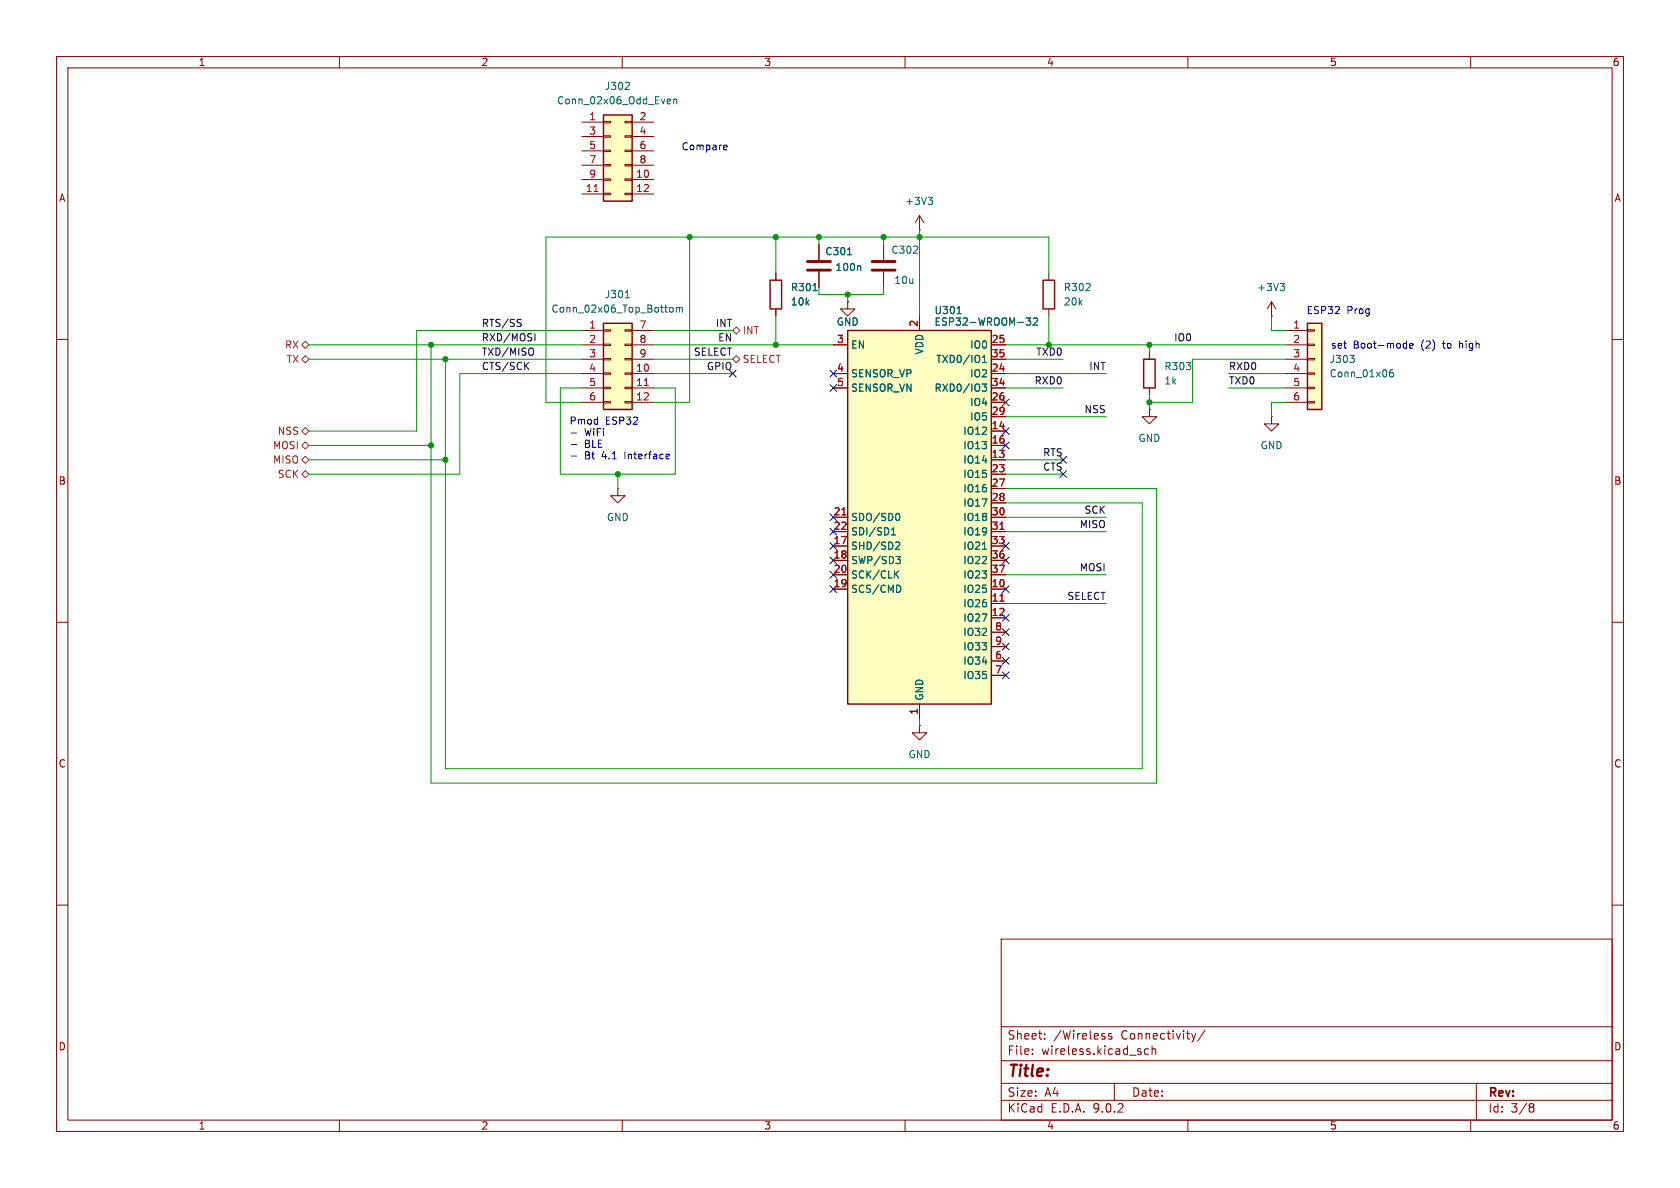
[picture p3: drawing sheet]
<svg xmlns="http://www.w3.org/2000/svg" width="297mm" height="210mm" viewBox="0 0 297 210" stroke-linecap="round" stroke-linejoin="round" font-family="sans-serif">
<g fill="none" stroke="#840000" stroke-width=".18">
<path d="M10 10h277v190h-277zM12 12h273v186h-273zM60 10v2M110 10v2M160 10v2M210 10v2M260 10v2M149.9 53.3v1.3h1.2l-1.2 1.3-1.3-1.3h1.3M149.9 53.3h.1M156.2 43.2v2.8M156.2 48v2.8M10 60h2"/>
<path d="M203.2 62.2v1.3M203.2 68.6v1.3M285 60h2M10 110h2M285 110h2M162.6 128.3v1.2h1.2l-1.2 1.3-1.3-1.3h1.3M162.6 128.3h.1M10 160h2M177 166h108v32h-108zM285 160h2M60 198v2M110 198v2"/>
<path d="M160 198v2M177 194.5h108M177 191.5h108M177 187.5h108M177 181.5h108M182.5 186.3v.1M182.5 185.5v.1M184.7 183.6v.1M184.7 182.8v.1M196.5 182.8l-.3-.1-.2 .2v.2l.5 .2v.3h-.5M197 191.5v3M203 185.5l-.4-.1-.3 .3v.4l.2 .2h.5"/>
<path d="M203.7 185.5l.2-.1 .3 .1 .1 .9M203.7 184.9v1.5M210 198v2M210.7 182.7l.3 1M211 183.7l-.1 .4M211.4 182.7l-.4 1M213 182.1l-1.3 2M260 198v2M261 191.5v6.5M270.6 195.1l.4 .1 .2 .2-.3 .3M270.6 195.7h.3M270.9 195.7l.2 .2 .1 .4-.2 .2-.4 .1"/>
</g>
<path d="M202.2 63.5h2v5.1h-2z" fill="none" stroke="#840000" stroke-width=".25"/>
<path d="M154.2 46.2h4M154.2 47.8h4" fill="none" stroke="#840000" stroke-width=".51"/>
<path d="M106.7 57.2h5.1v15.2h-5.1z" fill="#ffffc2"/>
<path d="M106.7 57.2h5.1v15.2h-5.1zM136.1 49.5h2.1v5.1h-2.1z" fill="none" stroke="#840000" stroke-width=".25"/>
<g fill="none" stroke="#840000" stroke-width=".18">
<path d="M102.9 58.4h3.8M106.7 58.3h1.2v.2h-1.2zM110.5 58.3h1.3v.2h-1.3zM111.8 58.4h3.8M137.2 48.3v1.2M137.2 54.6v1.3M102.9 61h3.8M102.9 63.5h3.8M102.9 66h3.8M102.9 68.6h3.8M102.9 71.1h3.8M106.7 60.8h1.2v.3h-1.2z"/>
<path d="M106.7 63.4h1.2v.2h-1.2zM106.7 65.9h1.2v.3h-1.2zM106.7 68.5h1.2v.2h-1.2zM106.7 71h1.2v.2h-1.2zM110.5 60.8h1.3v.3h-1.3zM110.5 63.4h1.3v.2h-1.3zM110.5 65.9h1.3v.3h-1.3zM110.5 68.5h1.3v.2h-1.3zM110.5 71h1.3v.2h-1.3zM111.8 61h3.8M111.8 63.5h3.8M111.8 66h3.8"/>
<path d="M111.8 68.6h3.8M111.8 71.1h3.8M224.8 73.7v1.2h1.3l-1.3 1.3-1.3-1.3h1.3M224.8 73.7h.1"/>
</g>
<path d="M113.9 68.2h.7" fill="none" stroke="#a90000" stroke-width=".18"/>
<path d="M110.6 52.6h.7M118.5 54.4l.3-.1 .2 .3-.1 .5h-.4M119.6 54.5l.3-.2 .2 .2M119.6 54.3v.9M120.1 54.5l.2-.2 .3 .1v.8M120.1 54.5v.7M143.7 51.4h.8" fill="none" stroke="#006464" stroke-width=".18"/>
<path d="M106.7 20.3h5.1v15.3h-5.1z" fill="#ffffc2"/>
<path d="M106.7 20.3h5.1v15.3h-5.1z" fill="none" stroke="#840000" stroke-width=".25"/>
<g fill="none" stroke="#840000" stroke-width=".18">
<path d="M102.9 21.6h3.8M102.9 24.1h3.8M102.9 26.7h3.8M102.9 29.2h3.8M102.9 31.8h3.8M102.9 34.3h3.8M106.7 21.5h1.2v.2h-1.2zM106.7 24h1.2v.3h-1.2zM106.7 26.5h1.2v.3h-1.2zM106.7 29.1h1.2v.2h-1.2zM106.7 31.6h1.2v.3h-1.2zM106.7 34.2h1.2v.2h-1.2z"/>
<path d="M110.5 21.5h1.3v.2h-1.3zM110.5 24h1.3v.3h-1.3zM110.5 26.5h1.3v.3h-1.3zM110.5 29.1h1.3v.2h-1.3zM110.5 31.6h1.3v.3h-1.3zM110.5 34.2h1.3v.2h-1.3zM111.8 21.6h3.8M111.8 24.1h3.8M111.8 26.7h3.8M111.8 29.2h3.8M111.8 31.8h3.8M111.8 34.3h3.8"/>
<path d="M203.2 72.4v1.3h1.3l-1.3 1.2-1.3-1.2h1.3M203.2 72.4h.1"/>
</g>
<path d="M105 33.9h.7" fill="none" stroke="#a90000" stroke-width=".18"/>
<path d="M111.2 14.6l.1 .2-.1 .3-.7 .7h.8M118.1 17.5l.4 .1 .1 .2-.6 .1M118.5 18.3l-.4 .1M119.1 17.6l.2-.1 .3 .1 .1 .8M119.1 17.5v.9" fill="none" stroke="#006464" stroke-width=".18"/>
<path d="M149.9 58.4h25.4v66.1h-25.4z" fill="#ffffc2"/>
<path d="M149.9 58.4h25.4v66.1h-25.4zM184.4 49.5h2v5.1h-2z" fill="none" stroke="#840000" stroke-width=".25"/>
<g fill="none" stroke="#840000" stroke-width=".18">
<path d="M162.6 38.1v2.5M162.6 38.1l.7 1.3M162.6 38.1l-.8 1.3M144.8 43.2v2.8M144.8 48v2.8M162.6 40.6h.1M162.6 55.9v2.5M185.4 48.3v1.2M185.4 54.6v1.3M224.8 55.9h.1M224.8 53.3l-.8 1.3M224.8 53.3l.8 1.3"/>
<path d="M224.8 53.3v2.6M147.3 61h2.6M147.3 66h2.6M147.3 68.6h2.6M175.3 61h2.5M175.3 66h2.5M175.3 68.6h2.5M175.3 63.5h2.5M175.3 71.1h2.5M175.3 73.7h2.5M175.3 76.2h2.5M175.3 78.7h2.5"/>
<path d="M109.2 86.4v1.2h1.3l-1.3 1.3-1.3-1.3h1.3M109.2 86.4h.1M147.3 91.4h2.6M147.3 94h2.6M147.3 96.5h2.6M147.3 99.1h2.6M175.3 91.4h2.5M175.3 94h2.5M175.3 96.5h2.5M175.3 99.1h2.5M175.3 81.3h2.5M175.3 83.8h2.5"/>
<path d="M175.3 86.4h2.5M175.3 88.9h2.5M147.3 101.6h2.6M147.3 104.1h2.6M175.3 101.6h2.5M175.3 104.1h2.5M175.3 106.7h2.5M175.3 109.2h2.5M175.3 111.8h2.5M175.3 114.3h2.5M175.3 116.8h2.5M175.3 119.4h2.5"/>
<path d="M162.6 124.5v2.5"/>
</g>
<g fill="none" stroke="#006464" stroke-width=".18">
<path d="M164.1 34.9h.8l-.5 .5M164.6 35.4l.3 .2v.3l-.3 .2M149.8 45h.8M152 47l.2 .2v.6M169.2 55.4h.7M181.4 56.2h.8l-.4 .5 .3 .1v.6l-.1 .1-.6-.1M182.7 56.3l.5-.1 .2 .4-.8 .9h.8M226.3 50.1h.8l-.4 .5M226.8 50.6l.3 .2v.3l-.3 .3M173.6 67.9h.8l-.4 .5 .3 .1v.5l-.1 .2-.5-.1M173.7 64.1h.7M173.7 63.2l.3-.4v1.3"/>
<path d="M157.6 94.6h.7M157.6 93.7l.4-.4v1.3M158.4 98.4h.8l-.4 .5 .3 .1 .1 .4-.3 .2h-.3M158.5 95.8l.4 .1 .2 .3-.8 .9h.8M158.6 90.7a.68 .68 0 0 1 .5 .7 .68 .68 0 0 1-.5 .6M173.7 97.1h.7M158.3 101.5l.6 .7M158.9 100.9l-.8 .7M159 103.5l.2 .5-.2 .7"/>
</g>
<path d="M148.8 91h.8M176.8 93.6h.7M176.8 106.3h.7" fill="none" stroke="#a90000" stroke-width=".18"/>
<path d="M142.7 46.2h4.1M142.7 47.8h4.1" fill="none" stroke="#840000" stroke-width=".51"/>
<path d="M231.1 57.2h2.6v15.2h-2.6z" fill="#ffffc2"/>
<path d="M231.1 57.2h2.6v15.2h-2.6z" fill="none" stroke="#840000" stroke-width=".25"/>
<g fill="none" stroke="#840000" stroke-width=".18">
<path d="M137.2 48.3v1.2M137.2 54.6v1.3M144.8 43.2v2.8M144.8 48v2.8M149.9 53.3h.1M162.6 55.9v2.5M227.3 58.4h3.8M231.1 58.3h1.3v.2h-1.3zM147.3 61h2.6M147.3 66h2.6M147.3 68.6h2.6M175.3 61h2.5"/>
<path d="M175.3 63.5h2.5M175.3 66h2.5M175.3 68.6h2.5M175.3 71.1h2.5M175.3 73.7h2.5M175.3 76.2h2.5M175.3 78.7h2.5M227.3 61h3.8M227.3 63.5h3.8M227.3 66h3.8M227.3 68.6h3.8M227.3 71.1h3.8"/>
<path d="M231.1 60.8h1.3v.3h-1.3zM231.1 63.4h1.3v.2h-1.3zM231.1 65.9h1.3v.3h-1.3zM231.1 68.5h1.3v.2h-1.3zM231.1 71h1.3v.2h-1.3zM147.3 91.4h2.6M147.3 94h2.6M147.3 96.5h2.6M147.3 99.1h2.6M175.3 91.4h2.5M175.3 94h2.5M175.3 96.5h2.5"/>
<path d="M175.3 99.1h2.5M175.3 81.3h2.5M175.3 83.8h2.5M175.3 86.4h2.5M175.3 88.9h2.5M147.3 101.6h2.6M147.3 104.1h2.6M175.3 101.6h2.5M175.3 104.1h2.5M175.3 106.7h2.5M175.3 109.2h2.5M175.3 111.8h2.5"/>
<path d="M175.3 114.3h2.5M175.3 116.8h2.5M175.3 119.4h2.5M162.6 124.5v2.5"/>
</g>
<g fill="none" stroke="#006464" stroke-width=".18">
<path d="M143.7 51.4h.8M149.8 45h.8M152 47l.2 .2v.6M169.2 55.4h.7M181.4 56.2h.8l-.4 .5 .3 .1v.6l-.1 .1-.6-.1M182.7 56.3l.5-.1 .2 .4-.8 .9h.8M173.6 67.9h.8l-.4 .5 .3 .1v.5l-.1 .2-.5-.1M173.7 64.1h.7M173.7 63.2l.3-.4v1.3M238.6 62.8h.8l-.4 .5M239.3 63.4l.1 .1-.1 .5M246.2 65.3l-.3 .1a.86 .86 0 0 0 0 1.2l.4-.1 .1-.4-.3-.3-.3 .1-.2 .2"/>
<path d="M157.6 94.6h.7M157.6 93.7l.4-.4v1.3M158.4 98.4h.8l-.4 .5 .3 .1 .1 .4-.3 .2h-.3M158.5 95.8l.4 .1 .2 .3-.8 .9h.8M158.6 90.7a.68 .68 0 0 1 .5 .7 .68 .68 0 0 1-.5 .6M173.7 97.1h.7M158.3 101.5l.6 .7M158.9 100.9l-.8 .7M159 103.5l.2 .5-.2 .7"/>
</g>
<path d="M129.5 58.4l.7-.6 .6 .6-.6 .7zM53.3 61l.7-.7 .6 .7-.6 .6zM53.3 76.2l.7-.6 .6 .6-.6 .6zM53.3 78.7l.7-.6 .6 .6-.6 .7zM54 62.9l.6 .6-.6 .6-.7-.6zM130.2 62.9l.6 .6-.6 .6-.7-.6zM53.3 81.3l.7-.7 .6 .7-.6 .6zM53.3 83.8l.7-.6 .6 .6-.6 .7z" fill="none" stroke="#725600" stroke-width=".18"/>
<path d="M91.9 57.1l.2 .3-.2 .3M92 56.4l.1 .1M94.6 59v1.3M92.9 64.6l.6 .7M93.5 64.1l-.8 .7M94.1 61.6a.9 .9 0 0 1 0 1.1" fill="none" stroke="#0f0f0f" stroke-width=".18"/>
<g fill="none" stroke="#009600" stroke-width=".18">
<path d="M102.9 58.4h-29.2v17.8h-19.1M115.6 58.4h13.9M121.9 41.9v29.2h-6.3M137.2 41.9v6.4M137.2 55.9v5.1M144.8 50.8v1.3h11.4v-1.3M144.8 41.9v1.3M149.9 52.1v1.2M156.2 41.9v1.3M162.6 40.6v15.3M185.4 48.3v-6.4h-88.9v29.2h6.4M185.4 55.9v5.1"/>
<path d="M224.8 55.9v2.5h2.5M54.6 78.7h21.6M54.6 63.5h48.3M54.6 61h48.3M76.2 61v77.4h128.3v-52h-26.7M78.7 63.5v72.4h123.2v-47h-24.1M102.9 66h-21.6v17.8h-26.7M102.9 68.6h-3.8v15.2h20.3v-15.2h-3.8M115.6 66h13.9M115.6 63.5h13.9M115.6 61h31.7M177.8 66h17.8"/>
<path d="M177.8 63.5h10.2M177.8 61h49.5M177.8 68.6h10.2M177.8 73.7h17.8M203.2 61v1.2M203.2 69.9v2.5M217.2 66h10.1M217.2 68.6h10.1M227.3 63.5h-16.5v7.6h-7.6M227.3 71.1h-2.5v2.6M54.6 81.3h24.1M109.2 83.8v2.6"/>
<path d="M177.8 83.8h10.2M177.8 81.3h10.2M177.8 91.4h17.8M177.8 94h17.8M177.8 101.6h17.8M177.8 106.7h17.8M162.6 127v1.3"/>
</g>
<g fill="none" stroke="#000084" stroke-width=".18">
<path d="M128.9 65.4l1.2 1.2M130.1 65.4l-1.2 1.2M146.7 68l1.2 1.2M146.7 65.4l1.2 1.2M147.9 68l-1.2 1.2M147.9 65.4l-1.2 1.2M177.2 70.5l1.2 1.2M177.2 78.1l1.2 1.2M177.2 75.6l1.2 1.2M178.4 70.5l-1.2 1.2M178.4 78.1l-1.2 1.2M178.4 75.6l-1.2 1.2"/>
<path d="M146.7 93.4l1.2 1.2M146.7 98.5l1.2 1.2M146.7 90.8l1.2 1.2M146.7 95.9l1.2 1.2M147.9 93.4l-1.2 1.2M147.9 98.5l-1.2 1.2M147.9 90.8l-1.2 1.2M147.9 95.9l-1.2 1.2M177.2 98.5l1.2 1.2M177.2 95.9l1.2 1.2M178.4 98.5l-1.2 1.2M178.4 95.9l-1.2 1.2"/>
<path d="M187.4 83.2l1.2 1.2M187.4 80.7l1.2 1.2M188.6 83.2l-1.2 1.2M188.6 80.7l-1.2 1.2M146.7 101l1.2 1.2M146.7 103.5l1.2 1.2M147.9 101l-1.2 1.2M147.9 103.5l-1.2 1.2M177.2 111.2l1.2 1.2M177.2 108.6l1.2 1.2M177.2 113.7l1.2 1.2M177.2 118.8l1.2 1.2"/>
<path d="M177.2 116.2l1.2 1.2M177.2 103.5l1.2 1.2M178.4 111.2l-1.2 1.2M178.4 108.6l-1.2 1.2M178.4 113.7l-1.2 1.2M178.4 118.8l-1.2 1.2M178.4 116.2l-1.2 1.2M178.4 103.5l-1.2 1.2"/>
</g>
<path d="M128.1 25.6l.4 .1v.2l-.6 .2M128.5 26.4l-.4 .1M101 76.5h1M101 78.6h1M248.3 60.7l.4 .1M248.7 60.3v1.2M248.7 61.5h-.4M249.2 61.1l.6-.1v-.2l-.4-.1-.2 .2 .1 .6h.5M101 80.6h1M117.9 80.3h.4v.3l-.6 .1M118.3 81.1h-.4" fill="none" stroke="#0000c2" stroke-width=".18"/>
<path d="M148.8 91h.8M176.8 93.6h.7M176.8 106.3h.7" fill="none" stroke="#a90000" stroke-width=".18"/>
<g fill="#009600" stroke="#009600" stroke-width=".18">
<circle cx="203.2" cy="71.1" r=".46"/>
<circle cx="203.2" cy="61" r=".46"/>
<circle cx="121.9" cy="41.9" r=".46"/>
<circle cx="137.2" cy="41.9" r=".46"/>
<circle cx="156.2" cy="41.9" r=".46"/>
<circle cx="149.9" cy="52.1" r=".46"/>
<circle cx="144.8" cy="41.9" r=".46"/>
<circle cx="162.6" cy="41.9" r=".46"/>
<circle cx="78.7" cy="81.3" r=".46"/>
<circle cx="109.2" cy="83.8" r=".46"/>
<circle cx="76.2" cy="78.7" r=".46"/>
<circle cx="76.2" cy="61" r=".46"/>
<circle cx="78.7" cy="63.5" r=".46"/>
<circle cx="185.4" cy="61" r=".46"/>
<circle cx="137.2" cy="61" r=".46"/>
</g>
<text font-size="2.8" fill="#840000" x="178" y="190.9">Title:</text>
<g font-size="2.1" fill="#840000">
<text x="178" y="184">Sheet:</text>
<text x="186.2" y="184">/Wireless</text>
<text x="198.2" y="184">Connectivity/</text>
<text x="178" y="186.7">File:</text>
<text x="184.1" y="186.7">wireless.kicad_sch</text>
<text x="178" y="196.9">KiCad</text>
<text x="178" y="194.1">Size:</text>
<text x="184.7" y="194.1">A4</text>
<text x="185.7" y="196.9">E.D.A.</text>
<text x="193.3" y="196.9">9.0.2</text>
<text x="200" y="194.1">Date:</text>
<text x="263" y="194.3">Rev:</text>
<text x="263" y="196.9">Id:</text>
<text x="267.1" y="196.9">3/8</text>
</g>
<g font-size="1.8" fill="#840000">
<text x="35" y="11.9">1</text>
<text x="85" y="11.9">2</text>
<text x="135" y="11.9">3</text>
<text x="185" y="11.9">4</text>
<text x="235" y="11.9">5</text>
<text x="285" y="11.9">6</text>
<text x="10.3" y="35.9">A</text>
<text x="285.3" y="35.9">A</text>
<text x="10.3" y="85.9">B</text>
<text x="285.3" y="85.9">B</text>
<text x="10.3" y="135.9">C</text>
<text x="285.3" y="135.9">C</text>
<text x="10.3" y="185.9">D</text>
<text x="285.3" y="185.9">D</text>
<text x="35" y="199.9">1</text>
<text x="85" y="199.9">2</text>
<text x="135" y="199.9">3</text>
<text x="185" y="199.9">4</text>
<text x="235" y="199.9">5</text>
<text x="285" y="199.9">6</text>
</g>
<g font-size="1.8" fill="#006464">
<text x="106.8" y="16.1">J302</text>
<text x="98.4" y="18.6">Conn_02x06_Odd_Even</text>
<text x="159.9" y="36.4">+3V3</text>
<text x="145.8" y="45.3">C301</text>
<text x="157.5" y="45.1">C302</text>
<text x="106.8" y="52.9">J301</text>
<text x="139.7" y="51.7">R301</text>
<text x="147.6" y="48.1">100n</text>
<text x="158" y="50.4">10u</text>
<text x="188" y="51.7">R302</text>
<text x="222.1" y="51.7">+3V3</text>
<text x="97.4" y="55.5">Conn_02x06_Top_Bottom</text>
<text x="139.7" y="54.2">10k</text>
<text x="147.8" y="57.8">GND</text>
<text x="165.1" y="57.8">ESP32-WROOM-32</text>
<text x="165.1" y="55.7">U301</text>
<text x="188" y="54.2">20k</text>
<text x="150.4" y="61.8">EN</text>
<text x="163.4" y="62.8" transform="rotate(-90 163.4 62.8)">VDD</text>
<text x="165.4" y="64.4">TXD0/IO1</text>
<text x="171.4" y="61.8">IO0</text>
<text x="205.7" y="65.6">R303</text>
<text x="235" y="64.4">J303</text>
<text x="150.4" y="66.9">SENSOR_VP</text>
<text x="150.4" y="69.4">SENSOR_VN</text>
<text x="165.1" y="69.4">RXD0/IO3</text>
<text x="171.4" y="66.9">IO2</text>
<text x="171.4" y="72">IO4</text>
<text x="205.7" y="68.2">1k</text>
<text x="235" y="66.9">Conn_01x06</text>
<text x="170.2" y="77.1">IO12</text>
<text x="171.4" y="74.5">IO5</text>
<text x="170.2" y="79.6">IO13</text>
<text x="170.2" y="82.1">IO14</text>
<text x="201.2" y="78.3">GND</text>
<text x="222.8" y="79.6">GND</text>
<text x="170.2" y="84.7">IO15</text>
<text x="170.2" y="87.2">IO16</text>
<text x="170.2" y="89.8">IO17</text>
<text x="107.2" y="92.3">GND</text>
<text x="150.4" y="92.3">SDO/SD0</text>
<text x="150.4" y="94.8">SDI/SD1</text>
<text x="170.2" y="92.3">IO18</text>
<text x="170.2" y="94.8">IO19</text>
<text x="150.4" y="97.4">SHD/SD2</text>
<text x="150.4" y="99.9">SWP/SD3</text>
<text x="170.2" y="97.4">IO21</text>
<text x="170.2" y="99.9">IO22</text>
<text x="150.4" y="102.5">SCK/CLK</text>
<text x="150.4" y="105">SCS/CMD</text>
<text x="170.2" y="102.5">IO23</text>
<text x="170.2" y="105">IO25</text>
<text x="170.2" y="107.5">IO26</text>
<text x="170.2" y="110.1">IO27</text>
<text x="170.2" y="112.6">IO32</text>
<text x="170.2" y="115.2">IO33</text>
<text x="170.2" y="117.7">IO34</text>
<text x="163.4" y="124" transform="rotate(-90 163.4 124)">GND</text>
<text x="170.2" y="120.2">IO35</text>
<text x="160.5" y="134.2">GND</text>
</g>
<g font-size="1.8" fill="#a90000">
<text x="104.1" y="21.3">1</text>
<text x="104.1" y="23.9">3</text>
<text x="113" y="21.3">2</text>
<text x="113" y="23.9">4</text>
<text x="104.1" y="26.4">5</text>
<text x="104.1" y="29">7</text>
<text x="113" y="26.4">6</text>
<text x="113" y="29">8</text>
<text x="103.5" y="34">11</text>
<text x="104.1" y="31.5">9</text>
<text x="112.4" y="31.5">10</text>
<text x="112.4" y="34">12</text>
<text x="104.1" y="58.2">1</text>
<text x="113" y="58.2">7</text>
<text x="162.3" y="57.9" transform="rotate(-90 162.3 57.9)">2</text>
<text x="228.5" y="58.2">1</text>
<text x="104.1" y="60.7">2</text>
<text x="104.1" y="63.2">3</text>
<text x="104.1" y="65.8">4</text>
<text x="112.4" y="65.8">10</text>
<text x="113" y="60.7">8</text>
<text x="113" y="63.2">9</text>
<text x="147.9" y="60.7">3</text>
<text x="147.9" y="65.8">4</text>
<text x="175.2" y="60.7">25</text>
<text x="175.2" y="63.2">35</text>
<text x="175.2" y="65.8">24</text>
<text x="228.5" y="60.7">2</text>
<text x="228.5" y="63.2">3</text>
<text x="228.5" y="65.8">4</text>
<text x="104.1" y="68.3">5</text>
<text x="104.1" y="70.9">6</text>
<text x="112.4" y="68.3">11</text>
<text x="112.4" y="70.9">12</text>
<text x="147.9" y="68.3">5</text>
<text x="175.2" y="68.3">34</text>
<text x="175.2" y="70.9">26</text>
<text x="228.5" y="68.3">5</text>
<text x="228.5" y="70.9">6</text>
<text x="175.2" y="73.4">29</text>
<text x="175.2" y="75.9">14</text>
<text x="175.2" y="78.5">16</text>
<text x="175.2" y="81">13</text>
<text x="175.2" y="83.6">23</text>
<text x="175.2" y="86.1">27</text>
<text x="175.2" y="88.6">28</text>
<text x="147.3" y="91.2">21</text>
<text x="147.3" y="93.7">22</text>
<text x="175.2" y="91.2">30</text>
<text x="175.2" y="93.7">31</text>
<text x="147.3" y="96.3">17</text>
<text x="147.3" y="98.8">18</text>
<text x="147.3" y="101.3">20</text>
<text x="175.2" y="96.3">33</text>
<text x="175.2" y="98.8">36</text>
<text x="175.2" y="101.3">37</text>
<text x="147.3" y="103.9">19</text>
<text x="175.2" y="103.9">10</text>
<text x="175.2" y="106.4">11</text>
<text x="175.2" y="109">12</text>
<text x="175.8" y="111.5">8</text>
<text x="175.8" y="114">9</text>
<text x="175.8" y="116.6">6</text>
<text x="175.8" y="119.1">7</text>
<text x="162.3" y="126.4" transform="rotate(-90 162.3 126.4)">1</text>
</g>
<g font-size="1.8" fill="#0000c2">
<text x="120.4" y="26.8">Compare</text>
<text x="230.9" y="55.7">ESP32</text>
<text x="238.1" y="55.7">Prog</text>
<text x="235.2" y="61.8">set</text>
<text x="239.2" y="61.8">Boot-mode</text>
<text x="251.3" y="61.8">(2)</text>
<text x="255.4" y="61.8">to</text>
<text x="258.5" y="61.8">high</text>
<text x="100.6" y="75.3">Pmod</text>
<text x="103.3" y="77.3">WiFi</text>
<text x="107" y="75.3">ESP32</text>
<text x="103.3" y="79.4">BLE</text>
<text x="103.3" y="81.4">Bt</text>
<text x="106.5" y="81.4">4.1</text>
<text x="110.7" y="81.4">Interface</text>
</g>
<g font-size="1.8" fill="#0f0f0f">
<text x="85.1" y="57.9">RTS/SS</text>
<text x="126.4" y="57.9">INT</text>
<text x="85.1" y="60.4">RXD/MOSI</text>
<text x="85.1" y="63">TXD/MISO</text>
<text x="85.1" y="65.5">CTS/SCK</text>
<text x="122.6" y="63">SELECT</text>
<text x="124.9" y="65.5">GPIO</text>
<text x="126.9" y="60.4">EN</text>
<text x="183.1" y="63">TXD0</text>
<text x="192.5" y="65.5">INT</text>
<text x="207.5" y="60.4">IO0</text>
<text x="217.2" y="65.5">RXD0</text>
<text x="182.8" y="68">RXD0</text>
<text x="217.2" y="68">TXD0</text>
<text x="191.6" y="73.1">NSS</text>
<text x="184.3" y="83.3">CTS</text>
<text x="184.3" y="80.7">RTS</text>
<text x="190.8" y="93.4">MISO</text>
<text x="191.6" y="90.9">SCK</text>
<text x="190.8" y="101.1">MOSI</text>
<text x="188.6" y="106.1">SELECT</text>
</g>
<g font-size="1.8" fill="#725600">
<text x="131.2" y="59.3">INT</text>
<text x="50.3" y="61.8">RX</text>
<text x="50.6" y="64.4">TX</text>
<text x="131.2" y="64.4">SELECT</text>
<text x="49" y="77.1">NSS</text>
<text x="48.2" y="82.1">MISO</text>
<text x="48.2" y="79.6">MOSI</text>
<text x="49" y="84.7">SCK</text>
</g>
</svg>
